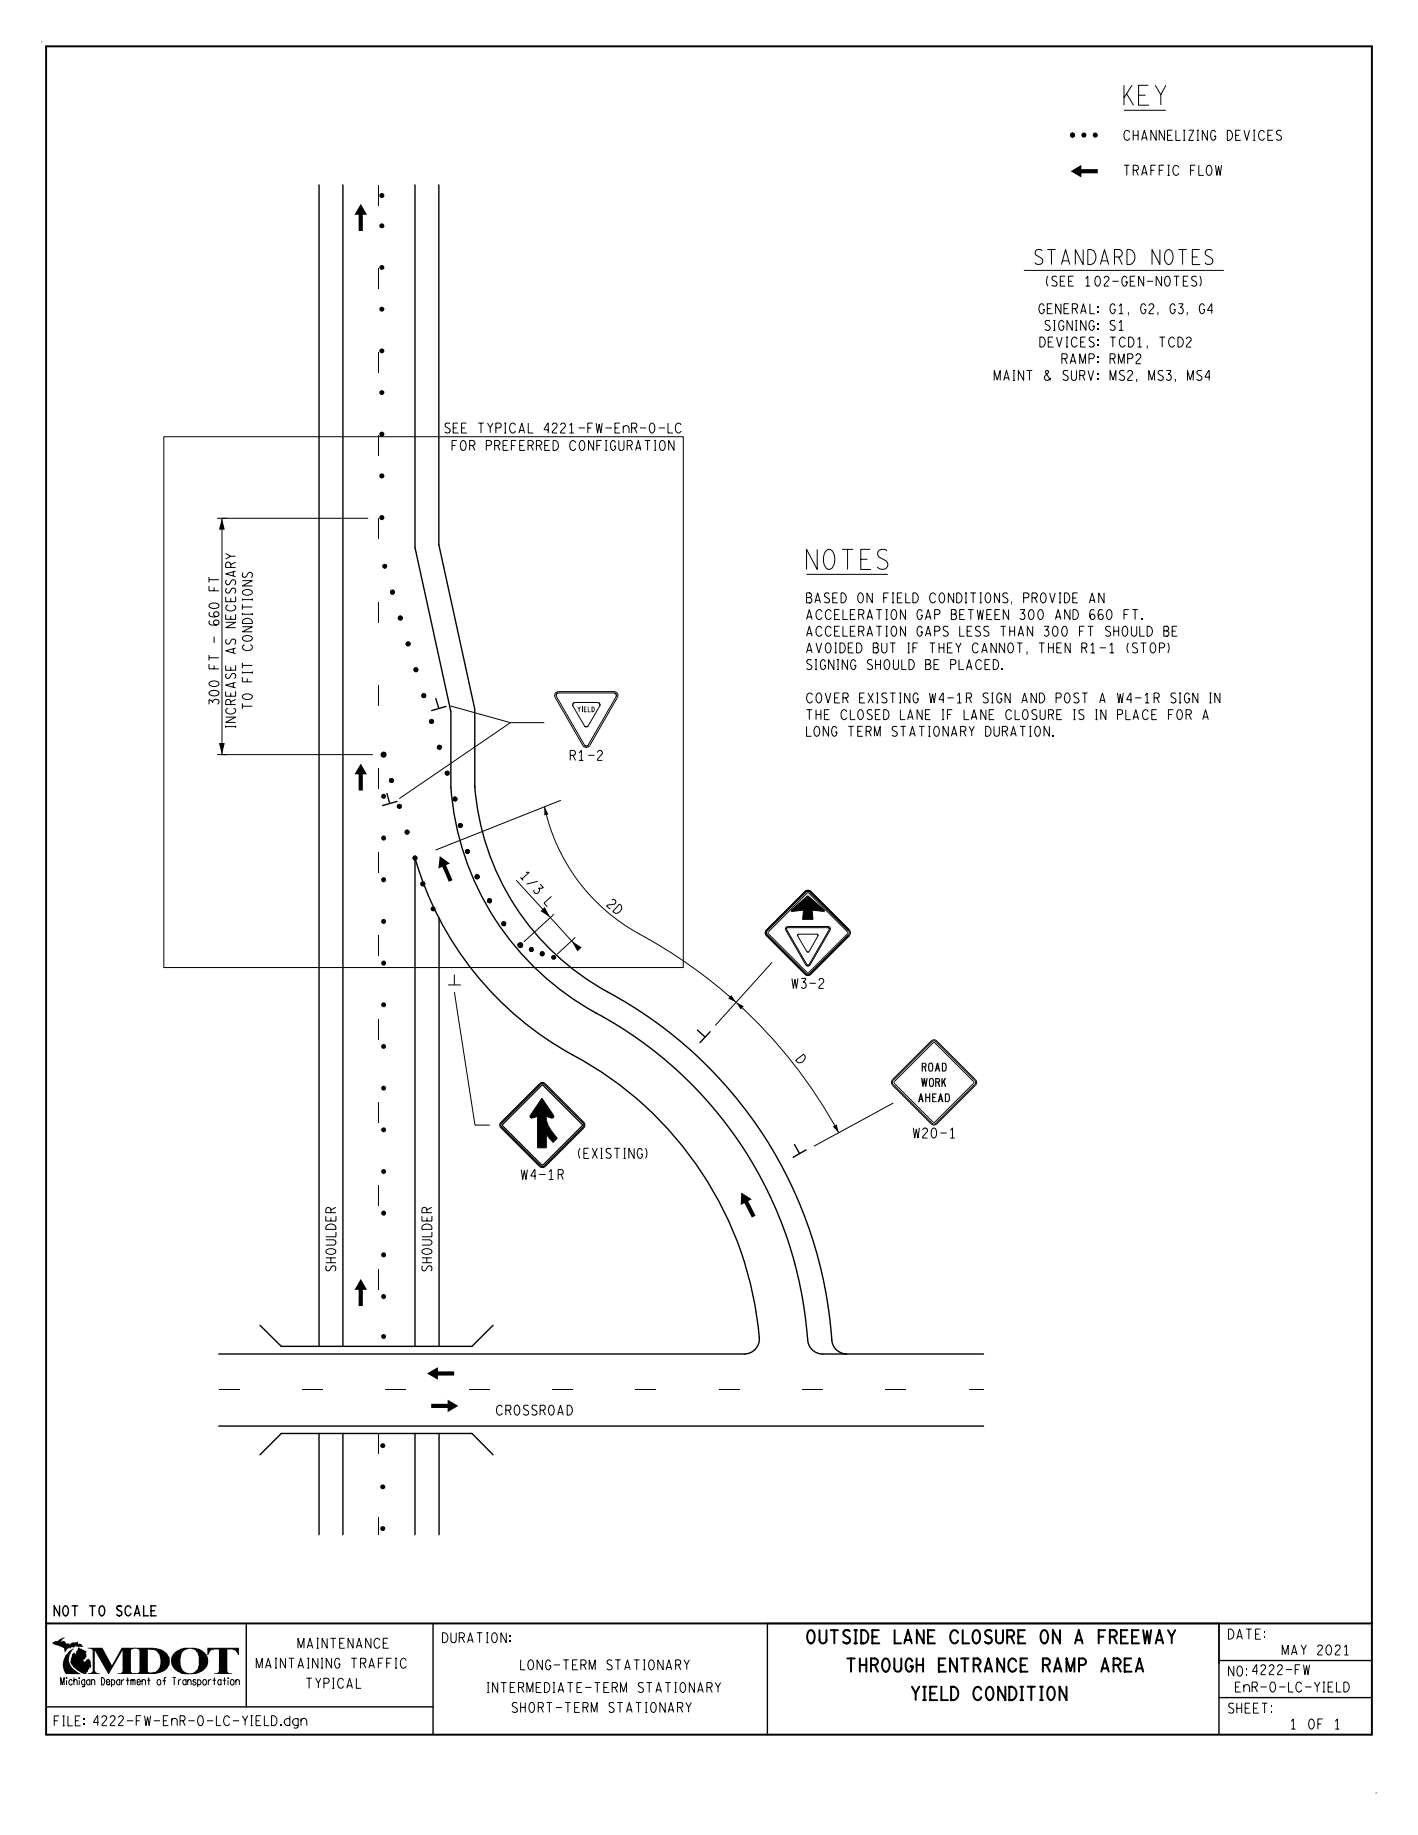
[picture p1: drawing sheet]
<svg xmlns="http://www.w3.org/2000/svg" width="216mm" height="279mm" viewBox="0 0 216 279" stroke-linecap="round" stroke-linejoin="round" font-family="sans-serif">
<g fill="#000">
<path d="M163 26.1l1.6-1v.7h2.5v.6h-2.5v.6z" fill-rule="evenodd"/>
<path d="M10.4 251.5l.9-.6a2.14 2.14 0 0 0 .1 3.4l.9 .6h-2.3a2.55 2.55 0 0 1 .4-3.4z" fill-rule="evenodd"/>
<path d="M7.9 250.2l.5-.3h.4l.3-.3a.75 .75 0 0 1 .8-.2h-.1a.49 .49 0 0 0-.4 .6l.1-.2v.1h.3l.3 .4a.39 .39 0 0 1 .6 .1l.1-.2 .2-.1h.6l.1-.1h.2v.3a.46 .46 0 0 1 .6 .2l.2 .3-.6-.1v.2a.64 .64 0 0 0-1 0l-.2-.1-.2 .2v-.1l-.3 .1v-.1l-.5 .7-.2-.7h-.1l-.1-.1-.3-.2v.2l-1.1-.5z" fill-rule="evenodd"/>
<path d="M11.9 250.9l.5 .1 .7 .4 .1 .2h-.1v.1l.1 .1v.5l-.3 .3-.2 .1 .1 .3h.2l.1-.3 .4-.1 .3 .2 .1 1.1-.1 .1-.1-.1-.2 .3h-.1v.3l-.2 .2v.2a3.5 3.5 0 0 1-2.3-1.4 .62 .62 0 0 1-.1-.8l-.1-.1 .1-.1 .3-.8h.2l.1-.2v.3l.1-.1-.1 .2 .2-.2v-.3l.3-.1-.1-.1z" fill-rule="evenodd"/>
<path d="M13.4 250.9h2.2l1.4 2.7 1.5-2.7h2.2v.1l-.6 .1-.2 .3v3.1l.2 .2 .6 .1v.1h-2.8v-.1l.6-.1 .2-.2v-3.2l-2.1 3.6h-.1l-2.1-3.6v3a.64 .64 0 0 0 .8 .5v.1h-1.8v-.1l.6-.2 .1-.2v-3l-.1-.3-.6-.1z" fill-rule="evenodd"/>
<path d="M20.5 250.9h3v.3l-1-.1v3.4a.88 .88 0 0 0 1 .1v.3h-3v-.1l.5-.1 .2-.2v-3.1l-.1-.3-.6-.1z" fill-rule="evenodd"/>
<path d="M23.5 250.9a2.2 2.2 0 0 1 2.4 2 1.89 1.89 0 0 1-1.8 1.9l-.6 .1v-.3h.1a1.69 1.69 0 0 0 .7-2.3v-.3l-.5-.6-.3-.2z" fill-rule="evenodd"/>
<path d="M26.6 251.6l.9-.6 .5-.1h.9v.1a1.38 1.38 0 0 0-1.4 1.5 1.68 1.68 0 0 0 1.4 2.3v.1a2.21 2.21 0 0 1-2-.5 1.79 1.79 0 0 1-.3-2.8z" fill-rule="evenodd"/>
<path d="M28.9 250.9a2.56 2.56 0 0 1 2.8 1.5 2.17 2.17 0 0 1-2.5 2.5h-.3v-.1a1.36 1.36 0 0 0 1.4-1.2v-1.3l-.3-.7a1.06 1.06 0 0 0-1.1-.6z" fill-rule="evenodd"/>
<path d="M31.6 250.9h4.8v1.1h-.2l-.2-.4a.78 .78 0 0 0-.7-.5h-.7v3.5a.63 .63 0 0 0 .7 .2v.1h-2.7v-.1l.5-.1 .2-.1v-3.5a1.27 1.27 0 0 0-1.4 .5l-.2 .4h-.1z" fill-rule="evenodd"/>
<circle cx="58.1" cy="29.8" r=".39"/>
<circle cx="58.1" cy="34.4" r=".38"/>
<circle cx="163.3" cy="20.6" r=".39"/>
<circle cx="165" cy="20.6" r=".39"/>
<circle cx="166.8" cy="20.6" r=".39"/>
<circle cx="58.1" cy="40.7" r=".38"/>
<circle cx="58.1" cy="53.4" r=".38"/>
<circle cx="58.1" cy="59.8" r=".38"/>
<circle cx="58.1" cy="47.1" r=".38"/>
<circle cx="58.1" cy="78.8" r=".39"/>
<circle cx="58.1" cy="72.5" r=".39"/>
<circle cx="58.1" cy="66.1" r=".39"/>
<circle cx="58.6" cy="86.2" r=".39"/>
<circle cx="59.8" cy="90.2" r=".38"/>
<circle cx="61" cy="94.1" r=".38"/>
<circle cx="62.1" cy="98" r=".38"/>
<circle cx="58.4" cy="114.9" r=".46"/>
<circle cx="58.4" cy="114.9" r=".38"/>
<circle cx="58.4" cy="114.9" r=".37"/>
<circle cx="59.6" cy="118.8" r=".38"/>
<circle cx="63.3" cy="102" r=".38"/>
<circle cx="64.5" cy="105.9" r=".38"/>
<circle cx="65.7" cy="109.9" r=".38"/>
<circle cx="66.9" cy="113.8" r=".38"/>
<circle cx="68.1" cy="117.7" r=".38"/>
<circle cx="58.4" cy="121.3" r=".38"/>
<circle cx="58.4" cy="134" r=".38"/>
<circle cx="58.4" cy="127.6" r=".38"/>
<circle cx="60.8" cy="122.8" r=".39"/>
<circle cx="62" cy="126.7" r=".38"/>
<circle cx="63.2" cy="130.7" r=".38"/>
<circle cx="64.4" cy="134.6" r=".38"/>
<circle cx="65.9" cy="138.4" r=".39"/>
<circle cx="69.3" cy="121.7" r=".38"/>
<circle cx="70.1" cy="125.7" r=".39"/>
<circle cx="70.1" cy="125.7" r=".38"/>
<circle cx="71.2" cy="129.6" r=".38"/>
<circle cx="71.2" cy="129.7" r=".38"/>
<circle cx="72.6" cy="133.5" r=".38"/>
<circle cx="72.7" cy="133.5" r=".38"/>
<circle cx="74.5" cy="137.1" r=".38"/>
<circle cx="74.5" cy="137.2" r=".38"/>
<circle cx="58.4" cy="153" r=".37"/>
<circle cx="58.4" cy="159.3" r=".37"/>
<circle cx="58.4" cy="146.7" r=".38"/>
<circle cx="58.4" cy="140.3" r=".38"/>
<circle cx="76.7" cy="140.6" r=".38"/>
<circle cx="76.7" cy="140.7" r=".38"/>
<circle cx="79.2" cy="143.9" r=".38"/>
<circle cx="79.2" cy="143.9" r=".45"/>
<circle cx="80.9" cy="144.6" r=".38"/>
<circle cx="82.5" cy="145.2" r=".38"/>
<circle cx="84.3" cy="145.8" r=".38"/>
<circle cx="58.4" cy="178.4" r=".38"/>
<circle cx="58.4" cy="172" r=".38"/>
<circle cx="58.4" cy="165.7" r=".37"/>
<circle cx="58.4" cy="184.7" r=".38"/>
<circle cx="58.4" cy="191.1" r=".38"/>
<circle cx="58.4" cy="197.4" r=".38"/>
<circle cx="58.4" cy="203.5" r=".38"/>
<circle cx="58.3" cy="226.4" r=".38"/>
<circle cx="58.3" cy="232.8" r=".38"/>
<circle cx="58.3" cy="220.1" r=".38"/>
</g>
<g fill="none" stroke="#000" stroke-width=".15">
<path d="M6.4 6.4h-.1M57.7 28.2v3.1M57.7 40.9v3.1M57.7 53.6v3.1M57.7 66.3v3.1M57.7 79v3.1M57.7 91.6v3.2M57.7 104.3v3.2M57.7 117v3.2M57.7 129.7v3.2M57.7 142.4v3.2M57.7 155.1v3.2"/>
<path d="M68.2 150h2M69.2 148.4v1.6M57.7 167.8v3.2M57.7 180.5v3.2M57.7 193.2v3.2M33.3 211.6h3.2M46 211.6h3.1M57.7 218.3v3.1M58.7 211.6h3.1M71.4 211.6h3.1M84.1 211.6h3.1M96.8 211.6h3.1"/>
<path d="M109.5 211.6h3.1M122.2 211.6h3.1M134.8 211.6h3.2M147.5 211.6h2.3M57.7 231v2.7M209.6 273h-.1"/>
</g>
<path d="M7 7.1h201.9v257h-201.9zM7 247.2h201.9" fill="none" stroke="#000" stroke-width=".3"/>
<g fill="none" stroke="#000" stroke-width=".21">
<path d="M48.6 28.2v176.8M52.2 28.2v176.8M63.2 28.2v55.2l5.5 25v11.5a42.8 42.8 0 0 0 23.2 35 61.3 61.3 0 0 1 31 48.9M66.8 28.2v54.8M66.8 82.9l5.5 25M66.4 106.4l.4 1.5M67.9 107.6l-2.2 .6M72.3 119.7a39.1 39.1 0 0 0 21.3 31.9 65.2 65.2 0 0 1 33.1 52.8 2.31 2.31 0 0 0 2.2 1.8M72.3 108v11.9M58.9 120.8l.4 1.5M60.5 122l-2.3 .7M66.9 139.8v65.2"/>
<path d="M106.2 156.8l1.2 1.1M108.1 157.1l-1.5 1.6M121 174.3l.7 1.3M122.7 175.1l-1.9 1.1M33.3 217.1h116.5M48.6 218.3v15.4M52.2 218.3v15.4M63.2 205v-74.4a50.4 50.4 0 0 0 26 31.2 54.1 54.1 0 0 1 26.4 42.2 2.31 2.31 0 0 1-2.3 2.2h-80M63.2 218.3v15.4M66.9 218.3v15.4M123 203.8a2.29 2.29 0 0 0 2.2 2.4h24.6M7 259.9h58.9"/>
<path d="M37.5 247.2v12.7M65.9 247.2v16.9M185.6 247.2v16.9M185.6 258.5h23.3M185.6 252.8h23.3M185.7 247.2h-68.9v16.9"/>
</g>
<path d="M170.1 12h8.4v5h-8.4z" fill="#fff"/>
<g fill="none" stroke="#000" stroke-width=".15">
<path d="M171.1 16.8h6.4M33.1 78.9h23M33.1 114.9h23.7M68.6 107.5l9.1 2.5M77.7 110h5.2M77.7 110l-16.9 11.6M82.9 122.8a28.8 28.8 0 0 0 14.4 19.4M85.4 121.8l-19.1 7.6M69.2 151.1l3.1 20.2h2.3M97.3 142.2a75.7 75.7 0 0 1 14.8 10.5M112.1 152.6a74.8 74.8 0 0 1 15.6 19.9M117.5 146.5l-8.6 9.6"/>
<path d="M141.8 158.5a.58 .58 0 0 1 .8 0l5.9 5.9a.58 .58 0 0 1 0 .8l-5.9 5.9a.64 .64 0 0 1-.8 0l-5.9-5.9a.64 .64 0 0 1 0-.8zM141.9 158.6l.2-.1 .4 .1 6 6.1-.1 .4-6.1 6-.4-.1-6-6.1 .1-.4zM142.1 158.8h.2l6 6-6.1 6.1-6.1-6.1zM76.3 170.9l5.9-5.9a.58 .58 0 0 1 .8 0l5.9 5.9a.64 .64 0 0 1 0 .8l-5.9 5.9a.64 .64 0 0 1-.8 0l-5.9-5.9a.58 .58 0 0 1 0-.8zM76.4 171l5.9-5.9 .4-.1 6.1 6 .1 .4-6 6.1-.4 .1-6.1-6-.1-.2zM76.6 171.2l6-6 6.1 6.1-6.1 6.1-6-5.9zM82.5 167.2l1.8 2.8v.1l-.3 .2-.8-.3a3.3 3.3 0 0 0 .8 2.2l.8 1.1-.6 .7-1-1.3v2.1h-1.4v-4.8l-.8 .3-.2-.2-.1-.1zM136 168l-12.1 6.5"/>
</g>
<path d="M39.6 201.8l3.2 3.2h29.1l3.2-3.2M39.6 221.5l3.2-3.2h29.1l3.2 3.2" fill="none" stroke="#000" stroke-width=".21"/>
<g fill="#000">
<path d="M54.9 31l1 1.7h-.7v2.5h-.6v-2.5h-.6z" fill-rule="evenodd"/>
<path d="M54.9 116.3l1 1.6h-.7v2.5h-.6v-2.5h-.6z" fill-rule="evenodd"/>
<path d="M67 130.4l1.5 1.1-.6 .2 1 2.3-.6 .3-1-2.3-.6 .3z" fill-rule="evenodd"/>
<path d="M82.9 122.8l.6 1.2-.6 .1z" fill-rule="evenodd"/>
<path d="M111.3 151.5l.8 1.1-1.2-.6z" fill-rule="evenodd"/>
<path d="M112.1 152.6l1.1 .6-.4 .5z" fill-rule="evenodd"/>
<path d="M82.5 167.2l1.8 2.8v.1l-.3 .2-.8-.3a4.3 4.3 0 0 0 1.4 3l.2 .3-.6 .7-1-1.3v2.1h-1.4v-4.8l-.8 .3-.2-.2-.1-.2z" fill-rule="evenodd"/>
<path d="M126.8 171.5l.6-.3 .3 1.3z" fill-rule="evenodd"/>
<path d="M54.9 194.7l1 1.7h-.7v2.5h-.6v-2.5h-.6z" fill-rule="evenodd"/>
<path d="M112.9 181.6l1.6 1-.6 .3 1.1 2.2-.5 .3-1.2-2.2-.5 .3z" fill-rule="evenodd"/>
<path d="M65.7 213.7h2.5v-.6l1.6 1-1.6 .9v-.6h-2.5z" fill-rule="evenodd"/>
<path d="M65 209.1l1.7-.9v.6h2.4v.6h-2.4v.7z" fill-rule="evenodd"/>
</g>
<path d="M31.5 96.2h1.6v1.4h-1.6z" fill="#fff"/>
<path d="M34.5 78.9h-.7v36h.7M84.7 105.4l.4-.1h8.4a.58 .58 0 0 1 .5 .9l-4.2 7.3a.6 .6 0 0 1-1 0l-4.3-7.3a.58 .58 0 0 1 .2-.8zM84.9 105.6l8.6-.1 .2 .1 .1 .2v.3l-4.3 7.4-.2 .1-.3-.2-4.3-7.3v-.2zM87.3 107.1l.3-.1h3.4l.2 .1 .1 .2v.2l-1.8 3.1-.2 .1-.3-.2-1.8-3v-.2z" fill="none" stroke="#000" stroke-width=".15"/>
<path d="M33.8 78.9l.4 1.7h-.9zM33.3 113.1h.9l-.4 1.8z" fill="#000"/>
<path d="M121.8 82.7h14.4v5h-14.4z" fill="#fff"/>
<path d="M122.8 87.5h12.4M120.5 138.6l2.5-2.2 2.5 2.3-.1 .1-1.8-.2 .2 1.4h-1.6l.1-1.4-1.8 .2zM122.6 135.7a.64 .64 0 0 1 .8 0l5.9 5.9a.64 .64 0 0 1 0 .9l-5.9 5.8a.58 .58 0 0 1-.8 0l-5.9-5.8a.58 .58 0 0 1 0-.9zM122.7 135.8l.4-.1 .2 .1 6 6.1-.1 .4-6.1 6-.4-.1-6-6.1 .1-.4zM123.8 140h.1M117 141.9l6-6 6.1 6.1-6.1 6.1-6-5.9zM119.7 141.2l.2-.1h6.2l.2 .1 .1 .2v.2l-3.1 5.3a.37 .37 0 0 1-.6 0l-3.1-5.3v-.2zM119.8 141.3h6.3l.2 .1-3.2 5.5h-.3l-3-5.4zM121.5 142.3l2.9-.1 .1 .2-1.4 2.5h-.3l-1.3-2.4z" fill="none" stroke="#000" stroke-width=".15"/>
<path d="M120.5 138.6l2.5-2.2 2.6 2.3-.2 .1-1.8-.2 .2 1.4h-1.6l.1-1.4-1.8 .2z" fill-rule="evenodd" fill="#000"/>
<path d="M79.1 133.5l1.2-1.1 4.2 4.7-1.2 1z" fill="#fff"/>
<path d="M155.9 41.2h30.4M24.9 66.5h79.1v80.8h-79.1zM32.6 96.9v1M78.6 134l9 9.8M84.3 139.2l-4.5 4.2M87.6 142.7l-2.8 2.6" fill="none" stroke="#000" stroke-width=".15"/>
<path d="M82.3 138.7l.6-.6 .9 1.6zM87 143.3l1.5 1-.6 .6z" fill="#000"/>
<g font-size="3">
<text x="171.1" y="16">KEY</text>
<text x="122.8" y="86.7">NOTES</text>
</g>
<text font-size="2.3" x="157.6" y="40.3">STANDARD NOTES</text>
<g font-size="2">
<text x="120.2" y="250.2">OUTSIDE LANE CLOSURE ON A FREEWAY</text>
<text x="123.2" y="254.5">THROUGH ENTRANCE RAMP AREA</text>
<text x="131.8" y="258.9">YIELD CONDITION</text>
</g>
<g font-size="1.5">
<text x="171.1" y="21.4">CHANNELIZING DEVICES</text>
<text x="171.1" y="26.7">TRAFFIC FLOW</text>
<text x="158.2" y="47.8">GENERAL: G1, G2, G3, G4</text>
<text x="159.3" y="43.6">(SEE 102-GEN-NOTES)</text>
<text x="158.3" y="52.8">DEVICES: TCD1, TCD2</text>
<text x="159.1" y="50.3">SIGNING: S1</text>
<text x="151.4" y="57.9">MAINT &amp; SURV: MS2, MS3, MS4</text>
<text x="161" y="55.4">RAMP: RMP2</text>
<text x="67.7" y="65.9">SEE TYPICAL 4221-FW-EnR-0-LC</text>
<text x="68.8" y="68.6">FOR PREFERRED CONFIGURATION</text>
<text x="33.3" y="90" transform="rotate(-90 33.3 90)">FT</text>
<text x="33.3" y="95.2" transform="rotate(-90 33.3 95.2)">660</text>
<text x="38.4" y="92.9" transform="rotate(-90 38.4 92.9)">TI</text>
<text x="38.4" y="90.6" transform="rotate(-90 38.4 90.6)">ONS</text>
<text x="122.8" y="94.3">ACCELERATION GAP BETWEEN 300 AND 660 FT.</text>
<text x="122.8" y="91.8">BASED ON FIELD CONDITIONS, PROVIDE AN</text>
<text x="33.3" y="101.8" transform="rotate(-90 33.3 101.8)">FT</text>
<text x="38.4" y="101.8" transform="rotate(-90 38.4 101.8)">T</text>
<text x="38.4" y="99.1" transform="rotate(-90 38.4 99.1)">CONDI</text>
<text x="122.8" y="102">SIGNING SHOULD BE PLACED.</text>
<text x="122.8" y="99.4">AVOIDED BUT IF THEY CANNOT, THEN R1-1 (STOP)</text>
<text x="122.8" y="96.9">ACCELERATION GAPS LESS THAN 300 FT SHOULD BE</text>
<text x="33.3" y="107.2" transform="rotate(-90 33.3 107.2)">300</text>
<text x="38.4" y="107.9" transform="rotate(-90 38.4 107.9)">TO</text>
<text x="38.4" y="103.8" transform="rotate(-90 38.4 103.8)">FI</text>
<text x="122.8" y="107">COVER EXISTING W4-1R SIGN AND POST A W4-1R SIGN IN</text>
<text x="35.9" y="110.8" transform="rotate(-90 35.9 110.8)">I</text>
<text x="35.9" y="110" transform="rotate(-90 35.9 110)">NCREASE AS NECESSARY</text>
<text x="122.8" y="112.1">LONG TERM STATIONARY DURATION.</text>
<text x="122.8" y="109.6">THE CLOSED LANE IF LANE CLOSURE IS IN PLACE FOR A</text>
<text x="86.8" y="115.8">R1-2</text>
<text x="79.2" y="133.5" transform="rotate(48 79.2 133.5)">1 / 3</text>
<text x="82.8" y="137.5" transform="rotate(48 82.8 137.5)">L</text>
<text x="92.4" y="138" transform="rotate(41 92.4 138)">2 D</text>
<text x="120.6" y="150.5">W3-2</text>
<text x="121.2" y="161.5" transform="rotate(51 121.2 161.5)">D</text>
<text x="139.1" y="173.3">W20-1</text>
<text x="79.4" y="179.6">W4-1R</text>
<text x="88.1" y="176.4">(EXISTING)</text>
<text x="51.1" y="193.5" transform="rotate(-90 51.1 193.5)">SHOULDER</text>
<text x="65.8" y="193.5" transform="rotate(-90 65.8 193.5)">SHOULDER</text>
<text x="75.6" y="215.5">CROSSROAD</text>
<text x="8.3" y="246">NOT TO SCALE</text>
<text x="42.4" y="251">MAINTENANCE</text>
<text x="67.4" y="250.1">DURATION:</text>
<text x="187" y="249.6">DATE:</text>
<text x="194.6" y="252">MAY 2021</text>
<text x="39" y="254">MAINTAINING TRAFFIC</text>
<text x="44.1" y="257.1">TYPICAL</text>
<text x="70.9" y="257.7">INTERMEDIATE-TERM STATIONARY</text>
<text x="74.3" y="254.3">LONG-TERM STATIONARY</text>
<text x="187" y="255.2">NO:4222-FW</text>
<text x="187.5" y="257.6">EnR-O-LC-YIELD</text>
<text x="8.3" y="262.8">FILE:4222-FW-EnR-O-LC-YIELD.dgn</text>
<text x="73.5" y="260.7">SHORT-TERM STATIONARY</text>
<text x="187" y="260.9">SHEET:</text>
<text x="195.8" y="263.3">1 OF 1</text>
</g>
<g font-size="1.4">
<text x="139.8" y="167.8">AHEAD</text>
<text x="140.2" y="165.5">WORK</text>
<text x="140.3" y="163.2">ROAD</text>
</g>
<text font-size="1.1" x="9.2" y="256.6">Michigan Department of Transportation</text>
<text font-size=".9" x="87.9" y="108.4">YIELD</text>
</svg>
